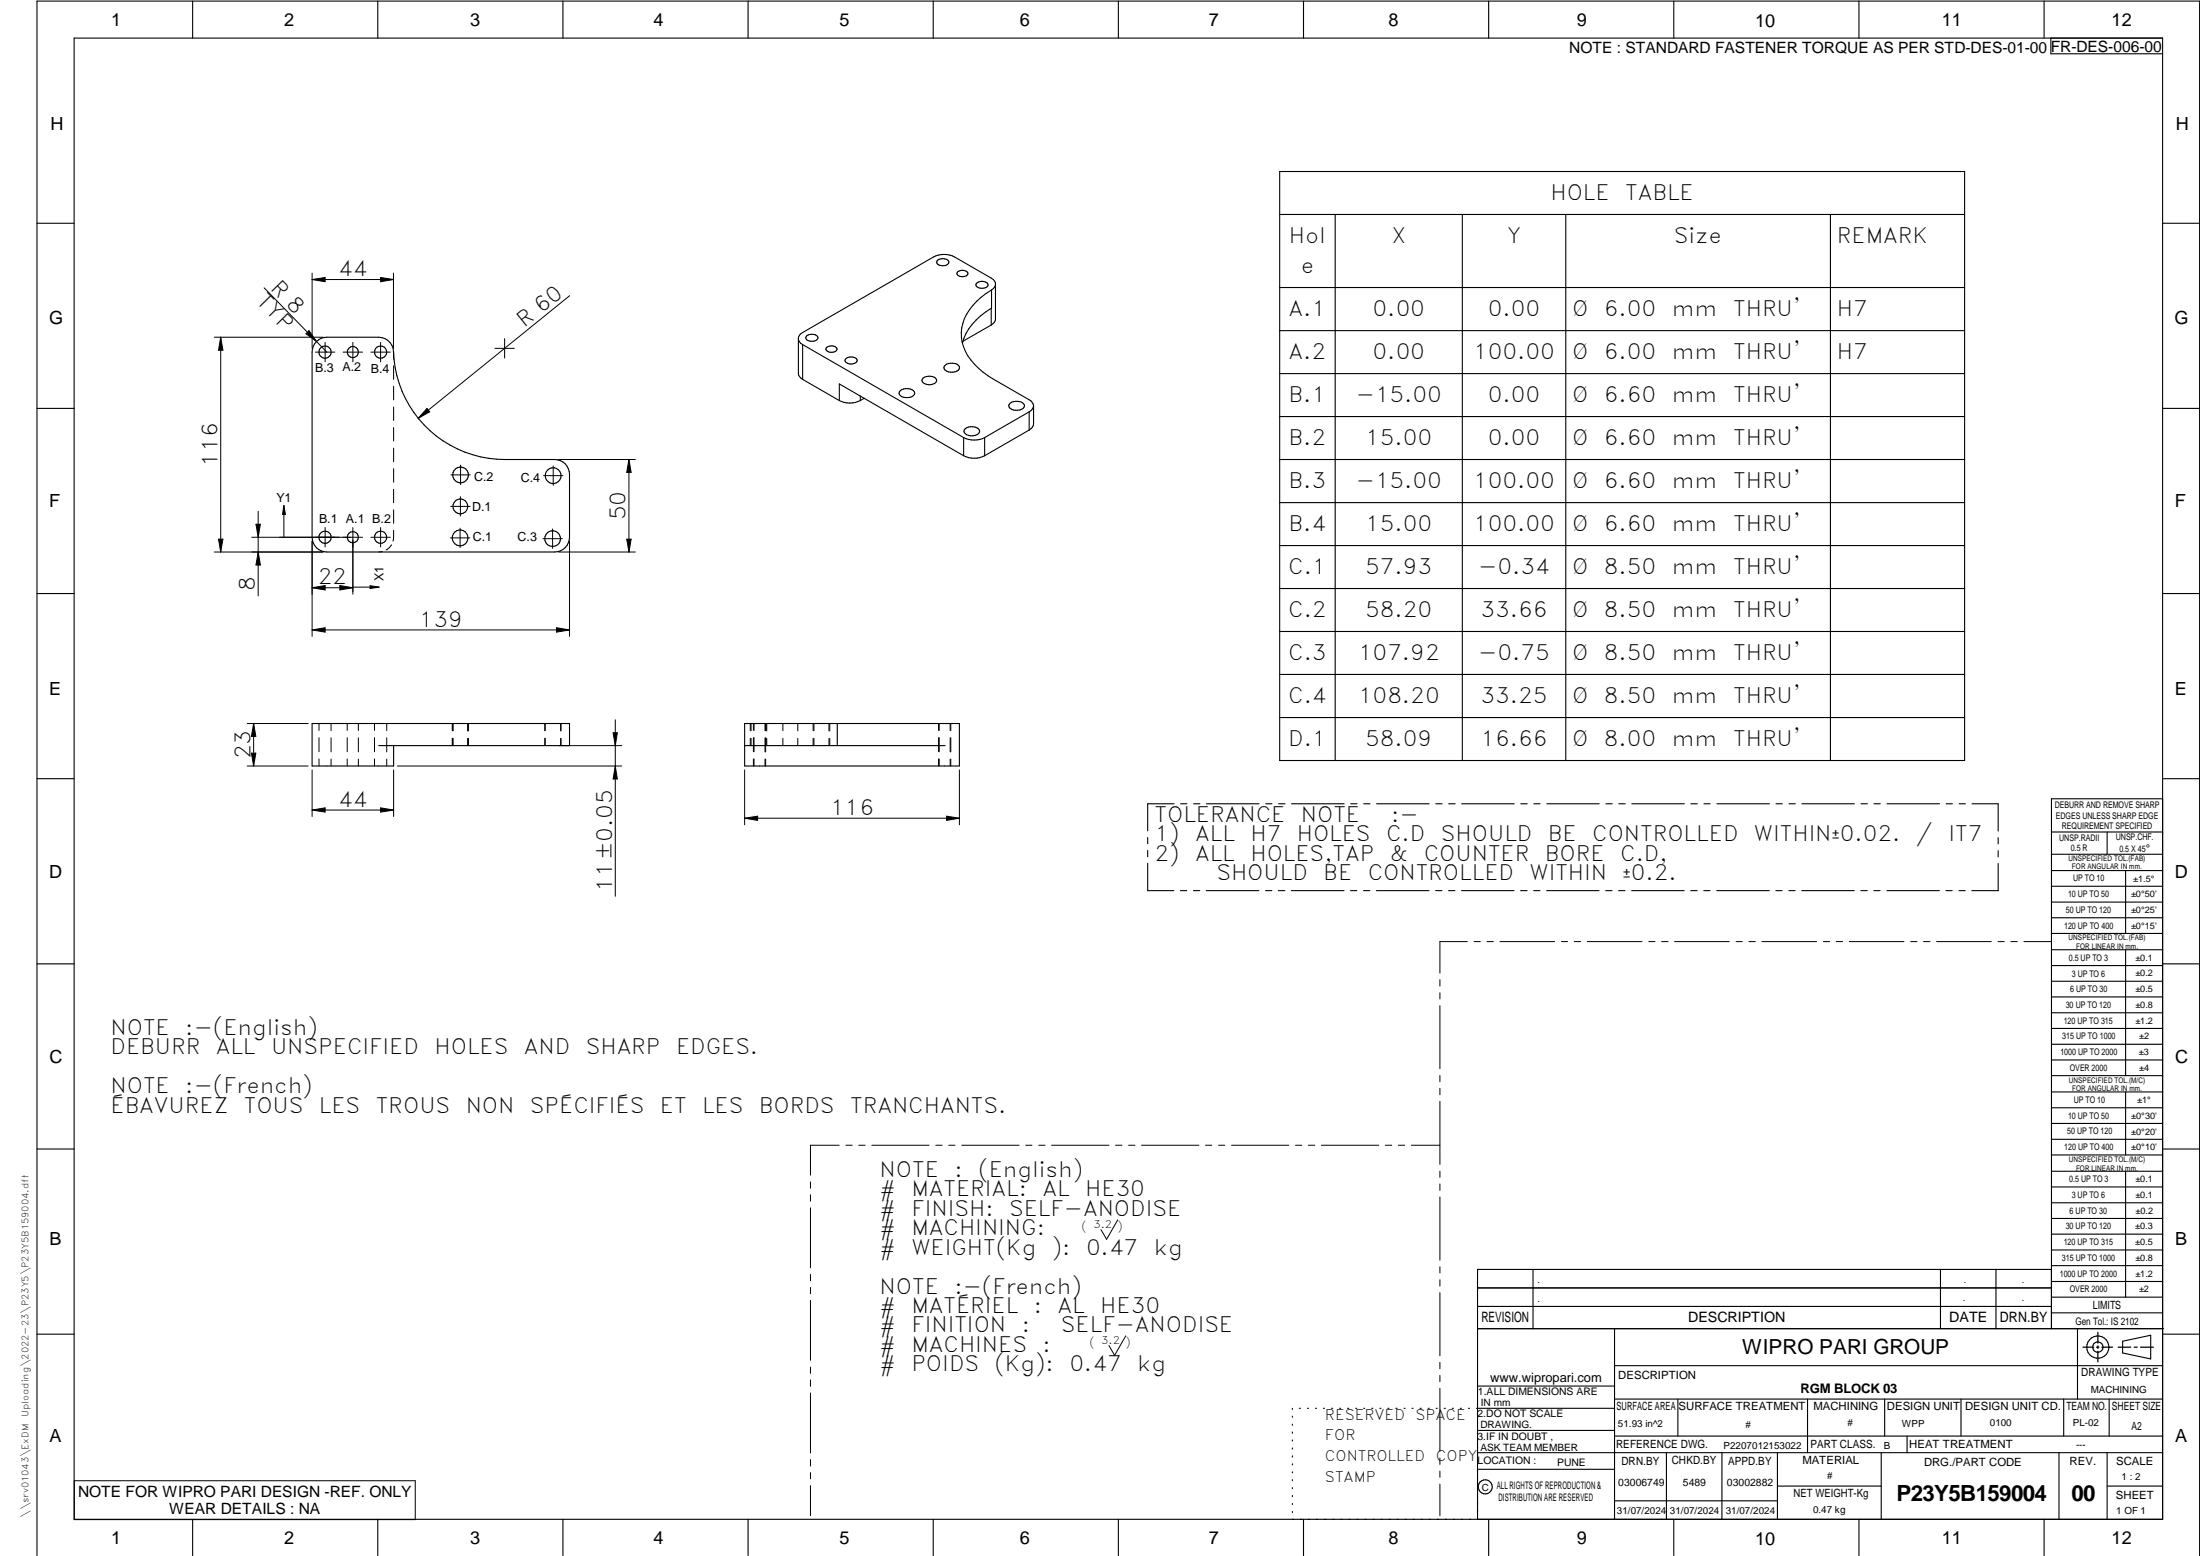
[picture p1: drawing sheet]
<svg xmlns="http://www.w3.org/2000/svg" width="594mm" height="420mm" viewBox="0 0 594 420" stroke-linecap="round" stroke-linejoin="round" font-family="sans-serif">
<g fill="none" stroke="#000" stroke-width=".3">
<path d="M20 10.3h564v400h-564zM52 .3v10M102 .3v10M152 .3v10M202 .3v10M252 .3v10M302 .3v10M352 .3v10M402 .3v10M452 .3v10M502 .3v10M552 .3v10"/>
<path d="M553.8 10.3v4.2h30.2M345.6 57.9h184.9M345.6 46.3h184.9v159.1h-184.9zM360.5 57.9v147.5M394.9 57.9v147.5M422.8 57.9v147.5M494.3 57.9v147.5M10 60.3h10M253.2 70.2a2.05 2.05 0 0 1 3 .6 1.94 1.94 0 0 1-3.2 .3l-.1-.3zM258.7 73.3a1.69 1.69 0 0 1 2.7 .7 1.79 1.79 0 0 1-3-.1zM263.9 76.4a2.01 2.01 0 0 1 2.9 .5 1.93 1.93 0 0 1-3.3 0zM267.8 78.3a14.9 14.9 0 0 0-8.2 11.5 12.5 12.5 0 0 0 4.6 9.6l4.1 3 9.6 5.5a2.26 2.26 0 0 1 1.2 1.7"/>
<path d="M267.8 78.3v4.9a16.2 16.2 0 0 0-7.9 9.4M268.8 76.9l-.2 .5-.8 .9M345.6 77.6h184.9M584 60.3h10M85.5 92.2a3.7 3.7 0 0 1 2.8-1.1h14a4 4 0 0 1 3.9 3.9 30.1 30.1 0 0 0 30.1 29.1h13.5a4 4 0 0 1 4 4v17a4 4 0 0 1-4 4h-61.5a4 4 0 0 1-4-4v-50a3.9 3.9 0 0 1 1.2-2.9zM215.6 91.4v9.4a2.03 2.03 0 0 0 1.1 1.6M215.6 91.4a2.03 2.03 0 0 0 1.1 1.6M216.7 93l43.5 25.2M216.7 93v9.4M217.9 90.6a2.02 2.02 0 0 1 3 .6 1.93 1.93 0 0 1-3.3 0zM223.3 93.7a1.69 1.69 0 0 1 2.7 .7 1.83 1.83 0 0 1-3-.1zM228.5 96.8a2.01 2.01 0 0 1 3 .5 1.89 1.89 0 0 1-3.3 0z"/>
<path d="M255.2 98.6a2.92 2.92 0 0 1 3.8 .3 1.42 1.42 0 0 1-1.7 1.6 2.01 2.01 0 0 1-2.4-1.2zM267.7 87.8l-7.7 4.4M267.7 83.3v4.5M267.7 87.8a2.03 2.03 0 0 0 1.1-1.7v-9.7l-.2-.5-.9-.8-9.9-5.7a6.3 6.3 0 0 0-5.7 0l-35.4 20.4a1.9 1.9 0 0 0-1.1 1.6M345.6 89.3h184.9M10 110.3h10M216.7 102.4l9.9 5.8M226.6 108.2v-4.5l33.6 19.4M232.3 106.9v1.3M232.3 108.2a6.3 6.3 0 0 1-5.7 0M233.4 107.5l-1.1 .7M243.1 105.5a2.86 2.86 0 0 1 3.8 .3 1.41 1.41 0 0 1-1.7 1.6 1.94 1.94 0 0 1-2.4-1.2z"/>
<path d="M249.3 102.1a2.76 2.76 0 0 1 3.6 .3 1.32 1.32 0 0 1-1.7 1.5h-.6a1.78 1.78 0 0 1-1.6-1.2zM260.2 118.2v4.9M260.6 115.8a2.86 2.86 0 0 1 3.8 .3 1.45 1.45 0 0 1-1.7 1.6 2.01 2.01 0 0 1-2.4-1.2zM265.9 118.2v4.9M265.9 118.2a6.3 6.3 0 0 1-5.7 0M272.7 108.9a2.92 2.92 0 0 1 3.9 .3 1.42 1.42 0 0 1-1.8 1.6 2.01 2.01 0 0 1-2.4-1.2zM277.9 116.1l-12 7M277.9 111.2v4.9M277.9 111.2l-12 7M279.1 109.6v4.9a2.23 2.23 0 0 1-1.2 1.6M279.1 109.6a2.23 2.23 0 0 1-1.2 1.6M345.6 112.5h184.9"/>
<path d="M345.6 100.9h184.9M584 110.3h10M265.9 123.1a6.3 6.3 0 0 1-5.7 0M345.6 124.1h184.9M345.6 135.7h184.9M345.6 147.3h184.9M345.6 158.9h184.9M10 160.3h10M345.6 170.5h184.9M584 160.3h10M201.1 195.4h58v11.4h-58zM226.1 195.4v5.9"/>
<path d="M345.6 182.1h184.9M345.6 193.8h184.9M10 210.3h10M102.3 201.3h51.5v-5.9h-69.5v11.4h22v-5.5M255.2 201.3h-54.1M317 217h-7.1v7.4M318.8 217h1.7M322.3 217h1.7M325.8 217h14.2M341.8 217h1.7M345.3 217h1.7M348.8 217h14.2"/>
<path d="M364.7 217h1.7M368.3 217h1.6M371.7 217h14.2M387.7 217h1.7M391.2 217h1.7M394.7 217h14.2M410.7 217h1.7M414.2 217h1.7M417.7 217h14.1M433.7 217h1.6M437.1 217h1.8M440.6 217h14.2"/>
<path d="M456.6 217h1.7M460.1 217h1.7M463.6 217h14.2M479.6 217h1.7M483.1 217h1.7M486.6 217h14.2M502.5 217h1.8M506 217h1.7M509.6 217h14.1M525.5 217h1.7M529 217h1.7M532.5 217h7.1v7.4"/>
<path d="M584 215.7h-30v143.1M584 210.3h10M309.9 226.1v1.7M309.9 229.7v1.7M309.9 233.1v7.4h7.1M539.6 233.2v7.3h-7.1M539.6 226.2v1.7M539.6 229.7v1.7M554 224.7h30M554 230.7h30M554 235.1h30M554 239.3h30"/>
<path d="M569 224.7v6M574 235.1v17M318.8 240.5h1.7M322.3 240.5h1.7M325.7 240.5h14.2M341.8 240.5h1.6M345.2 240.5h1.8M348.7 240.5h14.2M364.7 240.5h1.7M368.2 240.5h1.7M371.7 240.5h14.2M387.7 240.5h1.7"/>
<path d="M391.2 240.5h1.7M394.7 240.5h14.1M410.6 240.5h1.8M414.1 240.5h1.7M417.7 240.5h14.1M433.6 240.5h1.7M437.1 240.5h1.7M440.6 240.5h14.2M456.6 240.5h1.7M460.1 240.5h1.7M463.6 240.5h14.2M479.5 240.5h1.7"/>
<path d="M483.1 240.5h1.7M486.5 240.5h14.2M502.5 240.5h1.7M506 240.5h1.7M509.5 240.5h14.2M525.5 240.5h1.7M529 240.5h1.7M554 243.6h30M554 247.8h30M554 252.1h30M554 256.5h30M574 256.5v33.9"/>
<path d="M10 260.3h10M554 260.7h30M554 265h30M554 269.2h30M554 273.5h30M554 277.7h30M584 260.3h10M554 282h30M554 286.2h30M554 290.4h30M554 294.9h30M554 299.1h30"/>
<path d="M574 294.9v17M10 310.3h10M554 303.4h30M554 307.6h30M554 311.9h30M554 316.3h30M574 316.3v34M584 310.3h10M554 320.5h30M554 324.8h30M554 329h30M554 333.2h30"/>
<path d="M554 337.5h30M399 358.8h185.2M399 352.8h155M399 347.8h155M414 342.8v16M436 358.8v51.5M524 342.8v16M539 342.8v16M554 341.8h30M554 346h30M554 350.3h30M554 354.5h30"/>
<path d="M554 342.8h-155v67.5M561 358.8v19M10 360.3h10M399 374.3h37M436 377.8h148M453.1 377.8v10M488.1 377.8v14.5M508.9 377.8v10M529.5 377.8v10M557.3 377.8v10M569.5 377.8v10M573.2 362.2l7.6-1.6v6.3l-7.6-1.6z"/>
<path d="M584 368.8h-148M584 360.3h10M349 380.3v.3M349 382.4v.3M349 384.6v.3M349 386.7v.3M349 388.8v.3M349 391v.3M349 393.1v.3M349 395.3v.3M349 397.4v.3M349 399.5v.3"/>
<path d="M350.9 380.3h.2M353.1 380.3h.2M355.2 380.3h.3M357.4 380.3h.3M359.6 380.3h.3M361.7 380.3h.3M363.9 380.3h.3M366.1 380.3h.3M368.3 380.3h.2M370.4 380.3h.3M372.6 380.3h.3M374.8 380.3h.3"/>
<path d="M376.9 380.3h.4M379.1 380.3h.3M381.3 380.3h.3M383.4 380.3h.4M385.6 380.3h.3M387.8 380.3h.3M390 380.3h.3M392.2 380.3h.3M394.3 380.3h.3M396.5 380.3h.3M398.7 380.3h37.3M399 396.7h37"/>
<path d="M399 392.3h185M399 386.2h37M436 387.8h148M450 392.3v18M465 392.3v18M480 392.3v18M508 392.3v18M515 387.8v4.5M556 392.3v18M569 392.3v18M52 410.3v9.7M102 410.3v9.7"/>
<path d="M152 410.3v9.7M202 410.3v9.7M252 410.3v9.7M302 410.3v9.7M349 401.7v.3M349 403.8v.4M349 406v.3M349 408.1v.3M352 410.3v9.7M402 410.3v9.7M436 405.3h44M452 410.3v9.7"/>
<path d="M480 401.3h28M502 410.3v9.7M552 410.3v9.7M569 401.3h15M10 420v-419.7h584v419.7"/>
<circle cx="87.8" cy="95.1" r="1.65"/>
<circle cx="95.3" cy="95.1" r="1.5"/>
<circle cx="102.8" cy="95.1" r="1.66"/>
<circle cx="124.3" cy="136.7" r="2"/>
<circle cx="124.4" cy="128.2" r="2.13"/>
<circle cx="149.4" cy="128.4" r="2.13"/>
<circle cx="87.8" cy="145.1" r="1.65"/>
<circle cx="95.3" cy="145" r="1.5"/>
<circle cx="102.8" cy="145.1" r="1.66"/>
<circle cx="124.3" cy="145.2" r="2.13"/>
<circle cx="149.2" cy="145.4" r="2.13"/>
<circle cx="566.5" cy="363.7" r="1.39"/>
<circle cx="566.5" cy="363.8" r="3"/>
<circle cx="401.1" cy="401.5" r="1.9"/>
</g>
<g fill="none" stroke="#000" stroke-width=".27">
<path d="M71.3 77.7l17 17.4M84.3 75.5l3.5-.6v1.2zM84.3 73.7v20.3M84.3 75.5h21.9M102.8 74.9l3.4 .6-3.4 .6zM106.2 73.7v20.2M153.8 79.8l-40.9 33.1M57.9 91.1h29.3M59.6 91.1v58M59.6 91.1l.6 3.5h-1.2zM83.4 89.3l2.1 2.9-2.9-2.1zM85.2 95.1h5.2"/>
<path d="M87.8 92.5v5.2M92.7 95.1h5.2M95.3 92.5v5.2M100.2 95.1h5.2M102.8 92.5v5.2M106.2 95l.1 1.9M106.3 98.8v3.6M133.6 94.1h5.3M136.3 91.4v5.3M106.3 104.3v3.7M106.3 109.9v3.6M106.3 115.4v3.7"/>
<path d="M115.3 110.3l.7 .9-3.1 1.7zM69.7 138v22.9M76.7 136.5l.4 2.4h-.8zM76.7 136.5v8.6M106.3 121v3.7M106.3 126.5v3.7M106.3 132.1v3.7M106.3 137.7v3.6M121.7 136.7h5.3M121.7 128.2h5.3M124.3 134.1v5.3M124.4 125.6v5.3"/>
<path d="M146.8 128.4h5.2M149.4 125.8v5.3M150.8 124.1h20.8M169.8 124.1v25M169.8 124.1l.6 3.5h-1.2zM57.9 149.1h29.3M59 145.6h1.2l-.6 3.5zM68 145.1h29.9M69.1 141.6h1.2l-.6 3.5zM69.7 149.1l.6 3.5h-1.2zM84.3 158.7l3.5-.6v1.2zM84.3 146.1v25.7"/>
<path d="M84.3 158.7h11M87.8 142.5v5.2M91.8 158.1l3.5 .6-3.5 .6zM95.3 142.5v17.9M95.3 158.5h7.1M99.9 158.2l2.5 .3-2.5 .4zM100.2 145.1h5.2M102.8 142.5v5.2M103.2 148.9l-.9 .2M105.7 147.1l-.6 .8-.8 .6M106.3 143.2l-.2 2.9M121.6 145.2h5.3"/>
<path d="M124.2 142.6v5.3M146.6 145.5h5.2M149.2 142.8v5.3M150.8 149.1h20.8M153.8 146.1v25.7M169.2 145.6h1.2l-.6 3.5zM84.3 170.1l3.5-.6v1.2zM84.3 170.1h69.5M150.3 169.5l3.5 .6-3.5 .6zM66.8 195.4h16.4M68.5 195.4v11.4M68.5 195.4l.6 3.4h-1.2z"/>
<path d="M86.1 195.4v1.8M86.1 199.2v3.8M89.4 195.4v1.9M89.4 199.2v3.8M93.8 195.4v1.8M93.8 199.2v3.8M96.8 195.4v1.9M96.8 199.2v3.8M101.1 195.4v1.8M101.1 199.2v3.8M104.4 195.4v1.9M104.4 199.2v3.8"/>
<path d="M122.1 195.4v1.9M122.1 199.3v2M122.3 195.4v1.9M122.3 199.3v2M126.3 195.4v2M126.3 199.4v1.9M126.4 195.4v2M126.4 199.4v1.9M126.5 195.4v2M126.5 199.4v1.9M147.1 195.4v1.9M147.1 199.3v2"/>
<path d="M147.2 195.4v1.9M147.2 199.3v2M151.4 195.4v2M151.4 199.4v1.9M151.5 195.4v2M151.5 199.4v1.9M165.6 197.9h1.1l-.5 3.4zM166.2 194.4v47.6M202.6 195.4v1.9M202.6 199.3v2M202.8 195.4v1.9M202.8 199.3v2"/>
<path d="M203.4 195.4v1.8M203.4 199.2v3.8M203.6 195.4v1.8M203.6 199.2v3.8M206.6 195.4v1.9M206.6 199.2v3.8M206.7 195.4v1.9M206.7 199.2v3.8M206.8 195.4v2M206.8 199.4v1.9M207 195.4v2M207 199.4v1.9"/>
<path d="M211.4 195.4v1.9M211.4 199.3v2M215.4 195.4v2M215.4 199.4v1.9M219.6 195.4v1.9M219.6 199.3v2M219.8 195.4v1.9M219.8 199.3v2M223.9 195.4v2M223.9 199.4v1.9M224.1 195.4v2M224.1 199.4v1.9"/>
<path d="M253.4 195.4v1.8M253.4 199.2v3.8M253.6 195.4v1.8M253.6 199.2v3.8M256.6 195.4v1.9M256.6 199.2v3.8M256.7 195.4v1.9M256.7 199.2v3.8M66.8 206.8h16.4M67.9 203.4h1.2l-.6 3.4zM84.3 218.7l3.5-.6v1.2zM84.3 207.9v12.6"/>
<path d="M84.3 218.7h22M86.1 204.9v1.9M89.4 205v1.8M93.8 204.9v1.9M96.8 205v1.8M101.1 204.9v1.9M102.8 218.1l3.5 .6-3.5 .6zM104.4 205v1.8M106.3 207.9v12.6M107.3 206.8h60.6M150.8 201.3h17.1M166.2 206.8l.5 3.6h-1.1z"/>
<path d="M201.1 207.9v14.8M203.4 204.9v1.9M203.6 204.9v1.9M206.6 205v1.8M206.7 205v1.8M253.4 204.9v1.9M253.6 204.9v1.9M256.6 205v1.8M256.7 205v1.8M259.1 207.9v14.8M201.1 220.9l3.5-.5v1.1zM201.1 220.9h58"/>
<path d="M255.6 220.4l3.5 .5-3.5 .6zM396.2 254.3h-7.4v8.5M398.1 254.3h1.6M401.5 254.3h1.8M405 254.3h14.8M421.6 254.3h1.7M425.1 254.3h1.7M428.6 254.3h14.8M445.2 254.3h1.7M448.7 254.3h1.7M452.2 254.3h14.8M468.8 254.3h1.7"/>
<path d="M472.3 254.3h1.7M475.8 254.3h14.8M492.4 254.3h1.7M495.8 254.3h1.8M499.4 254.3h14.7M516 254.3h1.6M519.4 254.3h1.8M522.9 254.3h14.8M539.5 254.3h1.7M543 254.3h1.7M546.5 254.3h7.4M388.8 264.5v1.8"/>
<path d="M388.8 268.1v1.6M388.8 271.6v17M388.8 290.4v1.7M388.8 293.9v1.7M388.8 297.4v17M218.9 319.2v1.6M226.6 309.2h-7.7v8.1M228.4 309.2h1.7M231.9 309.2h1.7M235.4 309.2h15.5M252.7 309.2h1.7M256.2 309.2h1.7"/>
<path d="M259.7 309.2h15.5M277 309.2h1.7M280.5 309.2h1.7M284 309.2h15.5M301.2 309.2h1.8M304.8 309.2h1.7M308.3 309.2h15.5M325.5 309.2h1.7M329.1 309.2h1.6M332.6 309.2h15.4M349.8 309.2h1.7M353.3 309.2h1.7"/>
<path d="M356.8 309.2h15.5M374.1 309.2h1.7M377.6 309.2h1.7M381.1 309.2h7.7M388.8 316.2v1.7M388.8 319.7v1.7M218.9 322.6v1.8M218.9 326.1v16.2M301.8 329.4l-3 5.2-1.5-2.6M388.8 323.2v17.1M218.9 344.1v1.8M218.9 347.6v1.7"/>
<path d="M218.9 351.2v16.1M388.8 342.1v1.6M388.8 345.6v1.7M388.8 349v17.1M218.9 369.1v1.7M218.9 372.6v1.8M218.9 376.1v16.2M304 360.7l-3 5.3-1.5-2.7M388.8 367.9v1.7M388.8 371.4v1.7M388.8 374.9v17M20.1 399.8h92v10.5h-92z"/>
<path d="M218.9 394.1v1.8M218.9 397.6v1.7M388.8 393.7v1.7M388.8 397.2v1.7M218.9 401.2v8.1M388.8 400.7v8.6"/>
</g>
<path d="M566.5 359.7v3M562.5 363.8h2.9M566.1 363.8h.7M566.5 363.4v.7M566.5 364.9v2.8M567.6 363.8h2.9M572 363.8h3.4M576.3 363.8h.8M578 363.8h3.5" fill="none" stroke="#000" stroke-width=".34"/>
<g fill="#000">
<path d="M84.3 75.5l3.5-.6v1.2zM102.8 74.9l3.4 .6-3.4 .6zM59.6 91.1l.6 3.5h-1.2zM83.4 89.3l2.1 2.9-2.9-2.1zM115.3 110.3l.7 .9-3.1 1.7zM76.7 136.5l.4 2.4h-.8zM169.8 124.1l.6 3.5h-1.2zM59 145.6h1.2l-.6 3.5zM69.7 149.1l.6 3.5h-1.2zM69.1 141.6h1.2l-.6 3.5zM84.3 158.7l3.5-.6v1.2zM91.8 158.1l3.5 .6-3.5 .6z"/>
<path d="M99.9 158.2l2.5 .3-2.5 .4zM169.2 145.6h1.2l-.6 3.5zM84.3 170.1l3.5-.6v1.2zM150.3 169.5l3.5 .6-3.5 .6zM68.5 195.4l.6 3.4h-1.2zM165.6 197.9h1.1l-.5 3.4zM67.9 203.4h1.2l-.6 3.4zM84.3 218.7l3.5-.6v1.2zM102.8 218.1l3.5 .6-3.5 .6zM166.2 206.8l.5 3.6h-1.1zM201.1 220.9l3.5-.5v1.1zM255.6 220.4l3.5 .5-3.5 .6z"/>
</g>
<g font-size="6">
<text x="512.1" y="405.2">P23Y5B159004</text>
<text x="559.4" y="405.2">00</text>
</g>
<g font-size="5.7">
<text x="418.7" y="54">HOLE</text>
<text x="438.8" y="54">TABLE</text>
<text x="348" y="65.7">Hol</text>
<text x="375.7" y="65.7">X</text>
<text x="406.9" y="65.7">Y</text>
<text x="452" y="65.7">Size</text>
<text x="496" y="65.7">REMARK</text>
<text x="72.8" y="78" transform="rotate(46 72.8 78)">R 8</text>
<text x="91.3" y="74.6">44</text>
<text x="351.2" y="73.8">e</text>
<text x="69" y="81.7" transform="rotate(46 69 81.7)">TYP</text>
<text x="141.5" y="88.7" transform="rotate(-39 141.5 88.7)">R 60</text>
<text x="348" y="85.4">A.1</text>
<text x="370.7" y="85.4">0.00</text>
<text x="401.8" y="85.4">0.00</text>
<text x="424.6" y="85.4">Ø</text>
<text x="433.1" y="85.4">6.00</text>
<text x="451.4" y="85.4">mm</text>
<text x="468" y="85.4">THRU'</text>
<text x="496" y="85.4">H7</text>
<text x="348" y="97">A.2</text>
<text x="370.7" y="97">0.00</text>
<text x="397.8" y="97">100.00</text>
<text x="424.6" y="97">Ø</text>
<text x="433.1" y="97">6.00</text>
<text x="451.4" y="97">mm</text>
<text x="468" y="97">THRU'</text>
<text x="496" y="97">H7</text>
<text x="348" y="108.6">B.1</text>
<text x="366.1" y="108.6">-15.00</text>
<text x="401.8" y="108.6">0.00</text>
<text x="424.6" y="108.6">Ø</text>
<text x="433.1" y="108.6">6.60</text>
<text x="451.4" y="108.6">mm</text>
<text x="468" y="108.6">THRU'</text>
<text x="58.7" y="126" transform="rotate(-90 58.7 126)">116</text>
<text x="348" y="120.2">B.2</text>
<text x="368.7" y="120.2">15.00</text>
<text x="401.8" y="120.2">0.00</text>
<text x="424.6" y="120.2">Ø</text>
<text x="433.1" y="120.2">6.60</text>
<text x="451.4" y="120.2">mm</text>
<text x="468" y="120.2">THRU'</text>
<text x="348" y="131.8">B.3</text>
<text x="366.1" y="131.8">-15.00</text>
<text x="397.8" y="131.8">100.00</text>
<text x="424.6" y="131.8">Ø</text>
<text x="433.1" y="131.8">6.60</text>
<text x="451.4" y="131.8">mm</text>
<text x="468" y="131.8">THRU'</text>
<text x="168.9" y="140.5" transform="rotate(-90 168.9 140.5)">50</text>
<text x="348" y="143.4">B.4</text>
<text x="368.7" y="143.4">15.00</text>
<text x="397.8" y="143.4">100.00</text>
<text x="424.6" y="143.4">Ø</text>
<text x="433.1" y="143.4">6.60</text>
<text x="451.4" y="143.4">mm</text>
<text x="468" y="143.4">THRU'</text>
<text x="347.8" y="155">C.1</text>
<text x="368.7" y="155">57.93</text>
<text x="399.2" y="155">-0.34</text>
<text x="424.6" y="155">Ø</text>
<text x="433.1" y="155">8.50</text>
<text x="451.4" y="155">mm</text>
<text x="468" y="155">THRU'</text>
<text x="68.8" y="159.7" transform="rotate(-90 68.8 159.7)">8</text>
<text x="85.8" y="157.8">22</text>
<text x="347.8" y="166.6">C.2</text>
<text x="368.7" y="166.6">58.20</text>
<text x="399.8" y="166.6">33.66</text>
<text x="424.6" y="166.6">Ø</text>
<text x="433.1" y="166.6">8.50</text>
<text x="451.4" y="166.6">mm</text>
<text x="468" y="166.6">THRU'</text>
<text x="113.1" y="169.2">139</text>
<text x="347.8" y="178.3">C.3</text>
<text x="366.7" y="178.3">107.92</text>
<text x="399.2" y="178.3">-0.75</text>
<text x="424.6" y="178.3">Ø</text>
<text x="433.1" y="178.3">8.50</text>
<text x="451.4" y="178.3">mm</text>
<text x="468" y="178.3">THRU'</text>
<text x="347.8" y="189.9">C.4</text>
<text x="366.7" y="189.9">108.20</text>
<text x="399.8" y="189.9">33.25</text>
<text x="424.6" y="189.9">Ø</text>
<text x="433.1" y="189.9">8.50</text>
<text x="451.4" y="189.9">mm</text>
<text x="468" y="189.9">THRU'</text>
<text x="347.8" y="201.5">D.1</text>
<text x="368.7" y="201.5">58.09</text>
<text x="399.8" y="201.5">16.66</text>
<text x="424.6" y="201.5">Ø</text>
<text x="433.1" y="201.5">8.00</text>
<text x="451.4" y="201.5">mm</text>
<text x="468" y="201.5">THRU'</text>
<text x="67.6" y="205.1" transform="rotate(-90 67.6 205.1)">23</text>
<text x="91.3" y="217.8">44</text>
<text x="224.1" y="220.1">116</text>
<text x="311.8" y="222">TOLERANCE</text>
<text x="351.3" y="222">NOTE</text>
<text x="375.6" y="222">:-</text>
<text x="311.8" y="227.2">1)</text>
<text x="322.7" y="227.2">ALL</text>
<text x="337.7" y="227.2">H7</text>
<text x="350.2" y="227.2">HOLES</text>
<text x="374.3" y="227.2">C.D</text>
<text x="389.1" y="227.2">SHOULD</text>
<text x="418" y="227.2">BE</text>
<text x="429.9" y="227.2">CONTROLLED</text>
<text x="473.6" y="227.2">WITHINu0.02.</text>
<text x="517.3" y="227.2">/</text>
<text x="526.1" y="227.2">IT7</text>
<text x="311.8" y="232.5">2)</text>
<text x="322.7" y="232.5">ALL</text>
<text x="337.7" y="232.5">HOLES,TAP</text>
<text x="375.3" y="232.5">&amp;</text>
<text x="384.5" y="232.5">COUNTER</text>
<text x="417.2" y="232.5">BORE</text>
<text x="437.5" y="232.5">C.D,</text>
<text x="328.5" y="237.7">SHOULD</text>
<text x="357.3" y="237.7">BE</text>
<text x="369.3" y="237.7">CONTROLLED</text>
<text x="413" y="237.7">WITHIN</text>
<text x="165.3" y="240.8" transform="rotate(-90 165.3 240.8)">11±0.05</text>
<text x="29.8" y="279.4">NOTE</text>
<text x="50" y="279.4">:-(English)</text>
<text x="29.8" y="284.7">DEBURR</text>
<text x="58.3" y="284.7">ALL</text>
<text x="73.2" y="284.7">UNSPECIFIED</text>
<text x="117.3" y="284.7">HOLES</text>
<text x="141.5" y="284.7">AND</text>
<text x="158.2" y="284.7">SHARP</text>
<text x="182.5" y="284.7">EDGES.</text>
<text x="29.8" y="295.2">NOTE</text>
<text x="50" y="295.2">:-(French)</text>
<text x="29.8" y="300.4">ÉBAVUREZ</text>
<text x="65.8" y="300.4">TOUS</text>
<text x="86.1" y="300.4">LES</text>
<text x="101.5" y="300.4">TROUS</text>
<text x="125.8" y="300.4">NON</text>
<text x="143.1" y="300.4">SPÉCIFIÉS</text>
<text x="178.2" y="300.4">ET</text>
<text x="189.6" y="300.4">LES</text>
<text x="204.9" y="300.4">BORDS</text>
<text x="229.6" y="300.4">TRANCHANTS.</text>
<text x="237.5" y="317.8">NOTE</text>
<text x="257.7" y="317.8">:</text>
<text x="264.1" y="317.8">(English)</text>
<text x="237.5" y="323">#</text>
<text x="246.1" y="323">MATERIAL:</text>
<text x="281.5" y="323">AL</text>
<text x="293" y="323">HE30</text>
<text x="237.5" y="328.3">#</text>
<text x="246.1" y="328.3">FINISH:</text>
<text x="272.5" y="328.3">SELF-ANODISE</text>
<text x="237.5" y="333.5">#</text>
<text x="246.1" y="333.5">MACHINING:</text>
<text x="237.5" y="338.8">#</text>
<text x="246.1" y="338.8">WEIGHT(Kg</text>
<text x="284" y="338.8">):</text>
<text x="293.3" y="338.8">0.47</text>
<text x="311.6" y="338.8">kg</text>
<text x="237.5" y="349.3">NOTE</text>
<text x="257.7" y="349.3">:-(French)</text>
<text x="237.5" y="354.5">#</text>
<text x="237.5" y="359.8">#</text>
<text x="246.1" y="359.8">FINITION</text>
<text x="246.1" y="354.5">MATÉRIEL</text>
<text x="275.9" y="359.8">:</text>
<text x="279.2" y="354.5">:</text>
<text x="285.6" y="354.5">AL</text>
<text x="286.5" y="359.8">SELF-ANODISE</text>
<text x="297.1" y="354.5">HE30</text>
<text x="237.5" y="365">#</text>
<text x="246.1" y="365">MACHINES</text>
<text x="281.5" y="365">:</text>
<text x="237.5" y="370.3">#</text>
<text x="246.1" y="370.3">POIDS</text>
<text x="268.5" y="370.3">(Kg):</text>
<text x="288.8" y="370.3">0.47</text>
<text x="307.1" y="370.3">kg</text>
</g>
<text font-size="5.6" x="470.5" y="365.5">WIPRO PARI GROUP</text>
<text font-size="5.4" x="438.2" y="237.7">u0.2.</text>
<g font-size="4.9">
<text x="30" y="6.9">1</text>
<text x="76.7" y="6.9">2</text>
<text x="127" y="6.9">3</text>
<text x="176.5" y="6.9">4</text>
<text x="226.7" y="6.9">5</text>
<text x="275.4" y="6.9">6</text>
<text x="326.4" y="6.9">7</text>
<text x="375" y="6.9">8</text>
<text x="425.8" y="6.9">9</text>
<text x="473.9" y="7.3">10</text>
<text x="524.3" y="6.9">11</text>
<text x="570.2" y="6.9">12</text>
<text x="13.6" y="35.1">H</text>
<text x="587.6" y="35.1">H</text>
<text x="13.2" y="87.5">G</text>
<text x="587.2" y="87.5">G</text>
<text x="13.2" y="137">F</text>
<text x="587.2" y="137">F</text>
<text x="13.2" y="187.6">E</text>
<text x="587.2" y="187.6">E</text>
<text x="13.2" y="237">D</text>
<text x="587.2" y="237">D</text>
<text x="13.4" y="287.1">C</text>
<text x="587.4" y="287.1">C</text>
<text x="13.4" y="336.2">B</text>
<text x="587.4" y="336.2">B</text>
<text x="13.4" y="389.3">A</text>
<text x="587.4" y="389.3">A</text>
<text x="30" y="416.9">1</text>
<text x="76.7" y="416.9">2</text>
<text x="127" y="416.9">3</text>
<text x="176.5" y="416.9">4</text>
<text x="226.7" y="416.9">5</text>
<text x="275.4" y="416.9">6</text>
<text x="326.4" y="416.9">7</text>
<text x="375" y="416.9">8</text>
<text x="425.8" y="416.9">9</text>
<text x="473.9" y="417.3">10</text>
<text x="524.3" y="416.9">11</text>
<text x="570.2" y="416.9">12</text>
</g>
<g font-size="4.2">
<text x="423.7" y="14.3">NOTE : STANDARD FASTENER TORQUE AS PER STD-DES-01-00</text>
<text x="553.8" y="14">FR-DES-006-00</text>
<text x="21.1" y="404.3">NOTE FOR WIPRO PARI DESIGN -REF. ONLY</text>
<text x="45.7" y="408.8">WEAR DETAILS : NA</text>
</g>
<g font-size="3.9">
<text x="400" y="357.1">REVISION</text>
<text x="455.9" y="357.1">DESCRIPTION</text>
<text x="526.4" y="357.1">DATE</text>
<text x="540" y="357.1">DRN.BY</text>
<text x="357.8" y="383.3">RESERVED</text>
<text x="382.3" y="383.3">SPACE</text>
<text x="357.8" y="388.9">FOR</text>
<text x="357.8" y="394.5">CONTROLLED</text>
<text x="387.8" y="394.5">COPY</text>
<text x="357.8" y="400">STAMP</text>
</g>
<text font-size="3.6" x="486.2" y="376.1">RGM BLOCK 03</text>
<text font-size="3.5" x="402.4" y="373.3">www.wipropari.com</text>
<g font-size="3.4">
<text x="85.1" y="100.5">B.3 A.2</text>
<text x="100.2" y="100.6">B.4</text>
<text x="128" y="129.9">C.2</text>
<text x="140.6" y="130.1">C.4</text>
<text x="74.6" y="135.7">Y1</text>
<text x="127.5" y="138">D.1</text>
<text x="86.1" y="141.2">B.1 A.1 B.2</text>
<text x="127.7" y="146.2">C.1</text>
<text x="139.8" y="146.1">C.3</text>
<text x="103.5" y="156.8" transform="rotate(-90 103.5 156.8)">X1</text>
</g>
<g font-size="3.1">
<text x="565.1" y="353.5">LIMITS</text>
<text x="562" y="371.7">DRAWING TYPE</text>
<text x="437" y="372.3">DESCRIPTION</text>
<text x="436.5" y="380.8">SURFACE AREA</text>
<text x="453.3" y="380.8">SURFACE TREATMENT</text>
<text x="489.7" y="380.8">MACHINING</text>
<text x="509.5" y="380.8">DESIGN UNIT</text>
<text x="530.6" y="380.8">DESIGN UNIT CD.</text>
<text x="558" y="380.6">TEAM NO.</text>
<text x="570.3" y="380.7">SHEET SIZE</text>
<text x="575.6" y="386.1">A2</text>
<text x="436.4" y="391.1">REFERENCE DWG.</text>
<text x="437.8" y="395.5">DRN.BY</text>
<text x="451.4" y="395.4">CHKD.BY</text>
<text x="466.6" y="395.5">APPD.BY</text>
<text x="486.7" y="395.4">MATERIAL</text>
<text x="488.9" y="390.9">PART CLASS.</text>
<text x="515.6" y="390.9">HEAT TREATMENT</text>
<text x="519.6" y="395.9">DRG./PART CODE</text>
<text x="558.9" y="395.5">REV.</text>
<text x="571.4" y="395.6">SCALE</text>
<text x="484.3" y="404.2">NET WEIGHT-Kg</text>
<text x="571.4" y="404.7">SHEET</text>
</g>
<text font-size="3" x="579.5" y="230.1">°</text>
<g font-size="2.8">
<text x="292" y="332.1">( 3.2 )</text>
<text x="560.4" y="357.7">Gen Tol.: IS 2102</text>
<text x="294.2" y="363.4">( 3.2 )</text>
<text x="399.1" y="376.6">1.ALL DIMENSIONS ARE</text>
<text x="399" y="382.7">2.DO NOT SCALE</text>
<text x="399" y="388.7">3.IF IN DOUBT ,</text>
<text x="399" y="395.4">LOCATION :</text>
<text x="420.5" y="396">PUNE</text>
<text x="404.2" y="402">ALL RIGHTS OF REPRODUCTION &amp;</text>
<text x="437" y="401.2">03006749</text>
<text x="454.4" y="401.2">5489</text>
<text x="466.3" y="401.2">03002882</text>
<text x="404.7" y="405.4">DISTRIBUTION ARE RESERVED</text>
</g>
<g font-size="2.7">
<text x="564.6" y="376.2">MACHINING</text>
<text x="399.9" y="379.7">IN mm</text>
<text x="399.7" y="385.7">DRAWING.</text>
<text x="436.9" y="385.4">51.93 in^2</text>
<text x="471.4" y="385.5">#</text>
<text x="498.9" y="385">#</text>
<text x="513.6" y="385.3">WPP</text>
<text x="537.3" y="385.1">0100</text>
<text x="559.7" y="385.1">PL-02</text>
<text x="399.7" y="391.8">ASK TEAM MEMBER</text>
<text x="465.4" y="391.2">P2207012153022</text>
<text x="508.7" y="391.2">B</text>
<text x="560.6" y="391.1">---</text>
<text x="493.4" y="399.5">#</text>
<text x="572.8" y="399.7">1 : 2</text>
<text x="400.1" y="402.5">C</text>
<text x="436.6" y="408.7">31/07/2024</text>
<text x="450.9" y="408.8">31/07/2024</text>
<text x="466" y="408.9">31/07/2024</text>
<text x="489.6" y="408.5">0.47 kg</text>
<text x="571.4" y="408.7">1 OF 1</text>
</g>
<g font-size="2.5">
<text x="554.9" y="218.3">DEBURR AND REMOVE SHARP</text>
<text x="555.2" y="221">EDGES UNLESS SHARP EDGE</text>
<text x="556.1" y="227.1">UNSP.RADII</text>
<text x="556.8" y="223.8">REQUIREMENT SPECIFIED</text>
<text x="571.4" y="226.9">UNSP.CHF.</text>
<text x="559.2" y="229.9">0.5 R</text>
<text x="572.3" y="230.1">0.5 X 45</text>
<text x="559.8" y="238">UP TO 10</text>
<text x="576.1" y="238.1">±1.5°</text>
<text x="558.5" y="242.2">10 UP TO 50</text>
<text x="575.5" y="242.3">±0°50'</text>
<text x="557.4" y="250.7">120 UP TO 400</text>
<text x="557.9" y="246.5">50 UP TO 120</text>
<text x="575.5" y="250.7">±0°15'</text>
<text x="575.5" y="246.5">±0°25'</text>
<text x="558.7" y="259.4">0.5 UP TO 3</text>
<text x="559.5" y="263.7">3 UP TO 6</text>
<text x="576.6" y="263.6">±0.2</text>
<text x="576.6" y="259.4">±0.1</text>
<text x="559" y="267.9">6 UP TO 30</text>
<text x="576.6" y="267.9">±0.5</text>
<text x="557.8" y="272.2">30 UP TO 120</text>
<text x="576.6" y="272.2">±0.8</text>
<text x="556.9" y="280.7">315 UP TO 1000</text>
<text x="557.3" y="276.4">120 UP TO 315</text>
<text x="576.6" y="276.4">±1.2</text>
<text x="577.7" y="280.7">±2</text>
<text x="556.4" y="284.9">1000 UP TO 2000</text>
<text x="577.6" y="284.9">±3</text>
<text x="558.9" y="289.2">OVER 2000</text>
<text x="577.7" y="289.3">±4</text>
<text x="560" y="297.9">UP TO 10</text>
<text x="577.1" y="297.9">±1°</text>
<text x="558.5" y="302.1">10 UP TO 50</text>
<text x="575.5" y="302.1">±0°30'</text>
<text x="557.4" y="310.6">120 UP TO 400</text>
<text x="558.2" y="306.3">50 UP TO 120</text>
<text x="575.5" y="310.6">±0°10'</text>
<text x="575.5" y="306.4">±0°20'</text>
<text x="558.8" y="319.2">0.5 UP TO 3</text>
<text x="559.4" y="323.4">3 UP TO 6</text>
<text x="576.6" y="319.2">±0.1</text>
<text x="576.6" y="323.5">±0.1</text>
<text x="558.9" y="327.7">6 UP TO 30</text>
<text x="576.7" y="327.7">±0.2</text>
<text x="557.8" y="332">30 UP TO 120</text>
<text x="576.6" y="332">±0.3</text>
<text x="556.8" y="340.5">315 UP TO 1000</text>
<text x="557.3" y="336.3">120 UP TO 315</text>
<text x="576.6" y="336.3">±0.5</text>
<text x="576.6" y="340.5">±0.8</text>
<text x="415.2" y="346.4">.</text>
<text x="530.3" y="346.5">.</text>
<text x="545.9" y="346.4">.</text>
<text x="556.2" y="344.7">1000 UP TO 2000</text>
<text x="576.6" y="344.7">±1.2</text>
<text x="415.2" y="351.5">.</text>
<text x="530" y="351.3">.</text>
<text x="545.9" y="351.4">.</text>
<text x="558.9" y="349">OVER 2000</text>
<text x="577.6" y="349">±2</text>
</g>
<g font-size="2.4">
<text x="7.7" y="382.7" transform="rotate(-90 7.7 382.7)">Uploading\2022-23\P23Y5\P23Y5B159004.dft</text>
<text x="7.7" y="409.8" transform="rotate(-90 7.7 409.8)">\\srv01043\ExDM</text>
</g>
<g font-size="2.1">
<text x="558.5" y="232.4">UNSPECIFIED TOL.(FAB)</text>
<text x="559.5" y="234.7">FOR ANGULAR IN mm.</text>
<text x="558.6" y="253.9">UNSPECIFIED TOL.(FAB)</text>
<text x="560.7" y="256.3">FOR LINEAR IN mm.</text>
<text x="558.7" y="292.3">UNSPECIFIED TOL.(M/C)</text>
<text x="559.6" y="294.7">FOR ANGULAR IN mm.</text>
<text x="558.7" y="313.7">UNSPECIFIED TOL.(M/C)</text>
<text x="560.6" y="316.1">FOR LINEAR IN mm.</text>
</g>
</svg>
